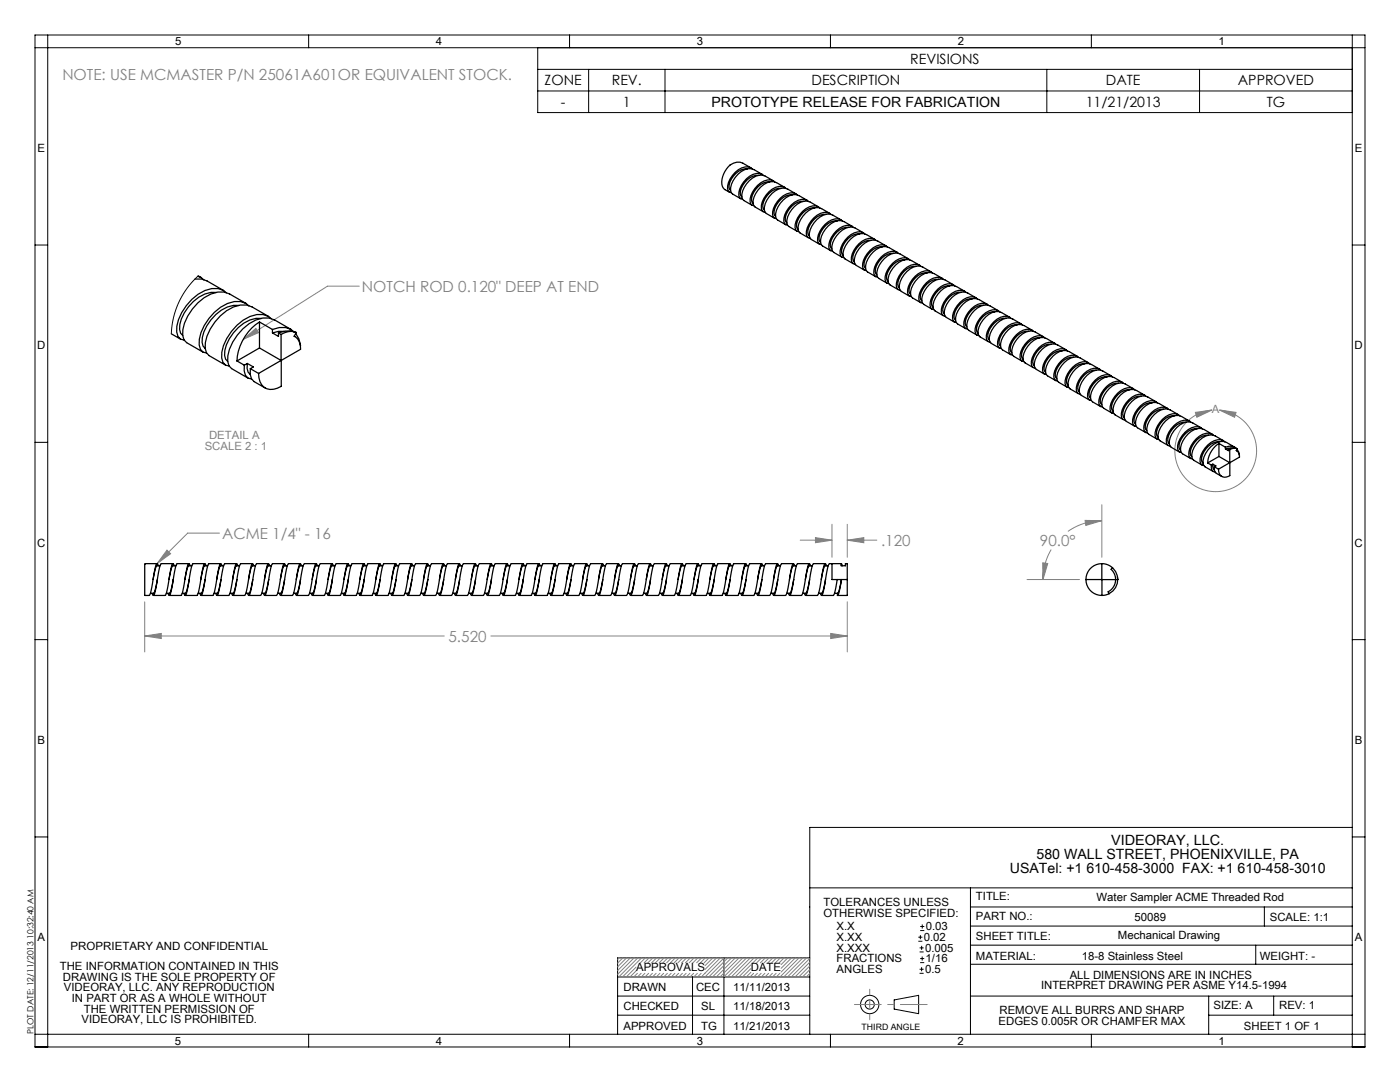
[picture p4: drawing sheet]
<svg xmlns="http://www.w3.org/2000/svg" width="279mm" height="216mm" viewBox="0 0 279 216" stroke-linecap="round" stroke-linejoin="round" font-family="sans-serif">
<g fill="none" stroke="#000" stroke-width=".2">
<path d="M7 9.5h265.4M7 7h265.4v201.9h-265.4zM9.5 7v201.9M61.6 7v2.5M107.3 9.5v13h162.6M107.3 13.8h162.6M107.3 18.2h162.6M113.7 7v2.5M117.5 13.8v8.7M132.7 13.8v8.7M165.7 7v2.5M208.9 13.8v8.7"/>
<path d="M217.8 7v2.5M239.4 13.8v8.7M269.9 7v201.9M7 48.9h2.5M269.9 48.9h2.5M7 88.3h2.5M269.9 88.3h2.5M7 127.6h2.5M269.9 127.6h2.5M7 167h2.5M161.6 177.2h108.3M193.7 177.2v29.2"/>
<path d="M269.9 167h2.5M269.9 165.1h-108.3v41.3M123.3 198.8h38.3M123.3 194.9h38.3M138.2 194.9v11.5M144.5 191.1v15.3M161.6 191.1h-38.3v15.3M178.5 199.5l4.8-.9v3.7l-4.8-.9zM193.7 198.8h76.2M193.7 184.8h76.2M193.7 188.6h76.2M193.7 181h76.2"/>
<path d="M193.7 192.4h76.2M241.2 198.8v7.6M250.6 188.6v3.8M252.3 181v3.8M254.2 198.8v3.8M7 206.4h265.4M61.6 206.4v2.5M113.7 206.4v2.5M123.3 202.6h38.3M165.7 206.4v2.5M217.8 206.4v2.5M241.2 202.6h28.7"/>
<circle cx="173.6" cy="200.4" r="1.83"/>
<circle cx="173.6" cy="200.4" r=".91"/>
</g>
<path d="M170.5 200.4h14.5" fill="none" stroke="#818181" stroke-width=".2" stroke-dasharray="15.2 1.3 1.3 1.3" stroke-dashoffset="9.9"/>
<path d="M173.6 197.4v6.1" fill="none" stroke="#818181" stroke-width=".2" stroke-dasharray="15.2 1.3 1.3 1.3" stroke-dashoffset="14.1"/>
<g fill="none" stroke="#818181" stroke-width=".2">
<path d="M71.7 57.1h-6.4l-16.8 10.6M48.5 67.7l2.6-2.2 .5 .9zM238.6 82.3l3.3-.5-3 1.5zM243.4 81.8a8.2 8.2 0 0 1 6.2 12.4 8.2 8.2 0 0 1-13.9 0 8.2 8.2 0 0 1 6.2-12.4M243.4 81.8l3.3 .5-.3 1zM33.3 109.8l.7 .7-2.7 2zM43.8 106.4h-6.3l-6.2 6.1M159.7 107.8h6.3M162.7 107.3l3.3 .5-3.3 .5zM166 104.6v6.6M169.1 107.8l3.3-.5v1zM169.1 104.6v6.6"/>
<path d="M169.1 107.8h5.9M205 115.6h10.4M208.1 112.3l1 .1-1 3.2zM209.8 109.7a11.8 11.8 0 0 0-1.7 5.9M216.6 103.8l3.3 .1-3.2 .9zM219.9 103.9a11.8 11.8 0 0 0-6.8 2.1M219.9 100.7v10.5M28.9 126.9l3.3-.5v1zM28.9 120.1v10M28.9 126.9h59.8M98 126.9h71.1M165.8 126.4l3.3 .5-3.3 .5z"/>
<path d="M169.1 120.1v10M123.5 191.1l-.2 .3M124.3 191.1l-1 1.1M125 191.1l-1.7 1.8M125.8 191.1l-2.5 2.6M126.5 191.1l-3.2 3.3M126.9 192.2l-2.7 2.7M126.9 193l-1.9 1.9M126.9 193.7l-1.2 1.2M127.2 194.2l-.7 .7M127.3 191.1l-3.8 3.8M128 194.2l-.8 .7"/>
<path d="M128 191.1l-.9 1M128.7 194.2l-.7 .7M128.8 191.1l-1 1M129.5 194.2l-.8 .7M129.5 191.1l-.9 1M130.2 194.2l-.7 .7M130.3 191.1l-1 1M130.9 194.2l-.7 .7M131 191.1l-.9 1M131.7 194.2l-.7 .7M131.8 191.1l-1 1M132.4 194.2l-.7 .7"/>
<path d="M132.5 191.1l-.9 1M133.2 194.2l-.7 .7M133.3 191.1l-1 1M133.9 194.2l-.7 .7M134 191.1l-1 1M134.7 194.2l-.7 .7M134.8 191.1l-1 1M135.4 194.2l-.7 .7M135.5 191.1l-1 1M136.2 194.2l-.7 .7M136.3 191.1l-1 1M136.9 194.2l-.7 .7"/>
<path d="M137 191.1l-1 1M137.7 194.2l-.8 .7M137.8 191.1l-1 1M138.4 194.2l-.7 .7M138.5 191.1l-1 1M139.2 194.2l-.8 .7M139.3 191.1l-1 1M139.9 194.2l-.7 .7M140 191.1l-1 1M140.8 191.1l-1 1M141.5 191.1l-1 1M142.3 191.1l-1.6 1.6"/>
<path d="M143 191.1l-2.3 2.4M143.8 191.1l-3.9 3.8M144.5 191.1l-3.8 3.8M145.3 191.1l-3.9 3.8M146 191.1l-3.8 3.8M146.7 191.1l-3.8 3.8M147.5 191.1l-3.8 3.8M148.2 191.1l-3.8 3.8M149 191.1l-3.8 3.8M149.7 191.1l-3.8 3.8M149.8 192.5l-2.4 2.4M149.8 193.3l-1.6 1.6"/>
<path d="M149.8 194l-.9 .9M150.4 194.2l-.7 .7M150.5 191.1l-3.8 3.8M151.2 194.2l-.8 .7M151.2 191.1l-.9 1M151.9 194.2l-.7 .7M152 191.1l-1 1M152.7 194.2l-.8 .7M152.7 191.1l-.9 1M153.4 194.2l-.7 .7M153.5 191.1l-1 1M154.1 194.2l-.7 .7"/>
<path d="M154.2 191.1l-.9 1M154.9 194.2l-.7 .7M155 191.1l-1 1M155.6 194.2l-.7 .7M155.7 191.1l-1 1M156.5 191.1l-1 1M157.2 191.1l-1.3 1.4M158 191.1l-2.1 2.1M158.7 191.1l-2.8 2.9M159.5 191.1l-3.8 3.8M160.2 191.1l-3.8 3.8M161 191.1l-3.8 3.8"/>
<path d="M161.6 191.2l-3.7 3.7M161.6 192l-2.9 2.9M161.6 192.7l-2.2 2.2M161.6 193.5l-1.5 1.4M161.6 194.2l-.7 .7"/>
</g>
<g fill="#818181">
<path d="M238.6 82.3l3.3-.5-3 1.5zM243.4 81.8l3.3 .5-.3 1z"/>
<path d="M33.3 109.8l.7 .7-2.7 2zM48.5 67.7l2.6-2.2 .5 .9z"/>
<path d="M28.9 126.9l3.3-.5v1zM165.8 126.4l3.3 .5-3.3 .5zM169.1 107.8l3.3-.5v1zM162.7 107.3l3.3 .5-3.3 .5zM216.6 103.8l3.3 .1-3.2 .9zM208.1 112.3l1 .1-1 3.2z"/>
</g>
<g fill="none" stroke="#000" stroke-width=".25">
<path d="M149.2 33.7a3.9 3.9 0 0 0-3.7 3.7l.3 .6M149.9 33.5a4.3 4.3 0 0 0-2.8-1.1 4.2 4.2 0 0 0-3.1 3.8 1.93 1.93 0 0 0 1.6 2.2M150.2 33.7a2.49 2.49 0 0 0-3.5 .7 3.8 3.8 0 0 0-1.4 3.7l.3 .3h.3M151.4 35a3.9 3.9 0 0 0-3.7 3.7l.3 .6M152.1 34.8a4.3 4.3 0 0 0-2.8-1.1 4.7 4.7 0 0 0-3.5 4.3l.1 .4 .3 .3 1.6 1M152.4 35a2.49 2.49 0 0 0-3.4 .7 3.8 3.8 0 0 0-1.4 3.7l.2 .3h.4M153.7 36.3a3.9 3.9 0 0 0-3.7 3.7l.3 .6M154.4 36.1a4.3 4.3 0 0 0-2.8-1.1 4.7 4.7 0 0 0-3.6 4.3l.2 .4 .2 .3 1.7 1M154.6 36.3a2.49 2.49 0 0 0-3.4 .7 3.8 3.8 0 0 0-1.4 3.7l.3 .3h.3M155.9 37.6a3.9 3.9 0 0 0-3.7 3.7l.3 .6M156.6 37.4a4.3 4.3 0 0 0-2.8-1.1 4.7 4.7 0 0 0-3.5 4.3l.1 .4 .3 .3 1.6 .9M156.9 37.6a2.49 2.49 0 0 0-3.5 .7 3.8 3.8 0 0 0-1.3 3.7l.2 .3h.4"/>
<path d="M157.2 37.7a2.68 2.68 0 0 0-3.2 .9 3.8 3.8 0 0 0-1.3 3.7l1.9 1.2M157.2 37.7l1.7 1M158.1 38.9a3.9 3.9 0 0 0-3.6 3.7l.3 .6M159.1 38.9a2.49 2.49 0 0 0-3.4 .7 3.8 3.8 0 0 0-1.4 3.7l.3 .2 .3 .1M161.1 40a4.3 4.3 0 0 0-2.8-1.2 4.7 4.7 0 0 0-3.5 4.4l.1 .4 .3 .3 1.6 .9M38.9 55.7a3.5 3.5 0 0 1 2.4 .4l3.3 1.9M39.5 55.1l.6 .3 .6 .4M39.6 55l.5 .4M43.2 58.4a7.1 7.1 0 0 0-6.4 4 4.7 4.7 0 0 0-.8 4.1l.5 .4M45.2 58.4a3.7 3.7 0 0 0-4.3-.4 10.3 10.3 0 0 0-5.6 7.1v1.1l.2 .9 .5 .6 .7 .1M160.4 40.2a3.9 3.9 0 0 0-3.7 3.7l.3 .6M161.4 40.2a2.49 2.49 0 0 0-3.5 .7 3.8 3.8 0 0 0-1.3 3.7l.2 .2 .4 .1"/>
<path d="M162.6 41.5a3.9 3.9 0 0 0-3.6 3.7l.3 .6M163.4 41.3a4.3 4.3 0 0 0-2.9-1.2 4.7 4.7 0 0 0-3.5 4.4l.2 .4 .2 .3 1.7 .9M163.6 41.5a2.49 2.49 0 0 0-3.4 .7 3.8 3.8 0 0 0-1.4 3.7l.3 .2 .3 .1M164.9 42.8a3.9 3.9 0 0 0-3.7 3.7l.3 .6M165.6 42.6a4.3 4.3 0 0 0-2.8-1.2 4.7 4.7 0 0 0-3.5 4.4l.1 .4 .3 .3 1.6 .9M165.9 42.8a2.49 2.49 0 0 0-3.5 .7 3.8 3.8 0 0 0-1.4 3.7l.3 .2 .4 .1M167.1 44.1a3.9 3.9 0 0 0-3.6 3.6l.3 .7M167.8 43.9a4.3 4.3 0 0 0-2.8-1.2 4.7 4.7 0 0 0-3.5 4.4l.1 .4 .3 .3 1.7 .9M168.1 44.1a2.49 2.49 0 0 0-3.4 .7 3.8 3.8 0 0 0-1.4 3.7l.3 .2 .3 .1M169.4 45.4a3.9 3.9 0 0 0-3.7 3.6l.3 .7M170.1 45.2a4.3 4.3 0 0 0-2.8-1.2 4.7 4.7 0 0 0-3.5 4.4l.1 .4 .3 .3 1.6 .9M170.4 45.4a2.49 2.49 0 0 0-3.5 .7 3.8 3.8 0 0 0-1.4 3.6l.3 .3 .4 .1"/>
<path d="M171.6 46.7a3.9 3.9 0 0 0-3.7 3.6l.4 .7M172.3 46.5a4.3 4.3 0 0 0-2.8-1.2 4.7 4.7 0 0 0-3.5 4.3l.1 .5 .3 .3 1.6 .9M172.6 46.7a2.49 2.49 0 0 0-3.4 .7 3.8 3.8 0 0 0-1.4 3.6l.2 .3 .4 .1M173.1 54.3l1.7 .9M173.9 48a3.9 3.9 0 0 0-3.7 3.6l.3 .6M174.6 47.8a4.3 4.3 0 0 0-2.8-1.2 4.7 4.7 0 0 0-3.5 4.3l.1 .5 .2 .3 1.7 .9M174.8 48a2.49 2.49 0 0 0-3.4 .6 3.8 3.8 0 0 0-1.4 3.7l.3 .3 .3 .1M176.1 49.3a3.9 3.9 0 0 0-3.7 3.6l.3 .6M176.8 49.1a4.3 4.3 0 0 0-2.8-1.2 4.7 4.7 0 0 0-3.5 4.3l.1 .5 .3 .3 1.6 .9M177.1 49.3a2.49 2.49 0 0 0-3.4 .6 3.8 3.8 0 0 0-1.4 3.7l.2 .3 .4 .1M178.4 50.5a3.9 3.9 0 0 0-3.7 3.7l.3 .6M179.1 50.4a4.3 4.3 0 0 0-2.8-1.2 4.7 4.7 0 0 0-3.6 4.3l.2 .5 .2 .3"/>
<path d="M179.3 50.6a2.49 2.49 0 0 0-3.4 .6 3.8 3.8 0 0 0-1.4 3.7l.3 .3 .3 .1M180.6 51.8a3.9 3.9 0 0 0-3.7 3.7l.3 .6M181.3 51.7a4.3 4.3 0 0 0-2.8-1.2 4.7 4.7 0 0 0-3.5 4.3l.1 .5 .3 .3 1.6 .9M181.6 51.9a2.49 2.49 0 0 0-3.5 .6 3.8 3.8 0 0 0-1.3 3.7l.2 .3 .4 .1M182.8 53.1a3.9 3.9 0 0 0-3.6 3.7l.3 .6M183.6 52.9a4.3 4.3 0 0 0-2.9-1.1 4.7 4.7 0 0 0-3.5 4.3l.2 .5 .2 .2 1.7 1M183.8 53.2a2.49 2.49 0 0 0-3.4 .6 3.8 3.8 0 0 0-1.4 3.7l.3 .3 .3 .1M185.1 54.4a3.9 3.9 0 0 0-3.7 3.7l.3 .6M185.8 54.2a4.3 4.3 0 0 0-2.8-1.1 4.7 4.7 0 0 0-3.5 4.3l.1 .5 .3 .2 1.6 1M186.1 54.5a2.49 2.49 0 0 0-3.5 .6 3.8 3.8 0 0 0-1.3 3.7l.2 .3 .4 .1M187.3 55.7a3.9 3.9 0 0 0-3.6 3.7l.3 .6M188.1 55.5a4.3 4.3 0 0 0-2.9-1.1 4.7 4.7 0 0 0-3.5 4.3l.2 .5 .2 .2 1.7 1"/>
<path d="M188.3 55.8a2.49 2.49 0 0 0-3.4 .6 3.8 3.8 0 0 0-1.4 3.7l.3 .3 .3 .1M189.6 57a3.9 3.9 0 0 0-3.7 3.7l.3 .6M190.3 56.8a4.3 4.3 0 0 0-2.8-1.1 4.7 4.7 0 0 0-3.5 4.3l.1 .5 .3 .2 1.6 1M190.6 57.1a2.49 2.49 0 0 0-3.5 .6 3.8 3.8 0 0 0-1.4 3.7l.3 .3 .4 .1M191.8 58.3a3.9 3.9 0 0 0-3.7 3.7l.4 .6M192.5 58.1a4.3 4.3 0 0 0-2.8-1.1 4.7 4.7 0 0 0-3.5 4.3l.1 .5 .3 .2 1.6 1M192.8 58.4a2.49 2.49 0 0 0-3.4 .6 3.8 3.8 0 0 0-1.4 3.7l.3 .3 .3 .1M194.1 59.6a3.9 3.9 0 0 0-3.7 3.7l.3 .6M194.8 59.4a4.3 4.3 0 0 0-2.8-1.1 4.7 4.7 0 0 0-3.5 4.3l.1 .5 .2 .2 1.7 1M195.1 59.7a2.49 2.49 0 0 0-3.5 .6 3.8 3.8 0 0 0-1.4 3.7l.3 .3 .3 .1M34.2 66.6l1.8 1.1M47.3 72l1.5 .9"/>
<path d="M47.7 60.9a7.1 7.1 0 0 0-6.4 4.1 4.7 4.7 0 0 0-.8 4.1l.5 .4M48.8 72.9l-.1 1.1 .3 .9 .5 .6 .7 .1M49.1 60.6l-3.3-1.9a4 4 0 0 0-3.7 0 10.3 10.3 0 0 0-5.6 7.1v1.1l.2 .9 .5 .6 3.3 1.9M49.4 72.5l1.2 .7-.6 .4M49.4 72.5l-.6 .4M49.4 72.5l-.1 1 .2 .8 .4 .4M49.7 61a3.7 3.7 0 0 0-4.3-.4 10.3 10.3 0 0 0-5.6 7.1v1.1l.2 .9 .5 .6 .7 .1M50 73.6l-.1 1.1 .3 .9 .5 .5 2.2 1.3M50 73.6l1.6 .9M51.8 64.2a9.9 9.9 0 0 0-4.5 7.8M51.8 64.2l2.6 1.5M51.8 64.2v5.2"/>
<path d="M51.8 69.4l-4.5 2.6M52.2 63.5a7.1 7.1 0 0 0-6.4 4.1 4.7 4.7 0 0 0-.8 4.1l.4 .4M53.6 63.2l-3.3-1.9a4 4 0 0 0-3.7 0 10.3 10.3 0 0 0-5.6 7.1v1.1l.2 .9 .5 .6 3.3 1.9M54.1 63.6a3.7 3.7 0 0 0-4.2-.5 10.3 10.3 0 0 0-5.6 7.2l-.1 1.1 .3 .9 .5 .6 .7 .1M54.4 65.7a3.7 3.7 0 0 1 4.2 .5M54.4 65.7v.7M55.6 66.4v.7l-1.2-.7M55.6 66.4l.5 .3M56.1 66.7v5.2l-4.3-2.5M56.1 71.9v5.2a2.7 2.7 0 0 1-4.2-1l-.3-1.6M56.6 66.1h-1l-1.2 .3M58.1 65.7l-3.3-1.8a4 4 0 0 0-3.7-.1 10.3 10.3 0 0 0-5.6 7.2l-.1 1.1 .3 .9 .5 .5 3.3 2"/>
<path d="M58.7 67.1a2.68 2.68 0 0 1 1.3 2.6l-8.4 4.8M58.7 67.1l.1 .1M59 66.5l.7 1.1 .3 1.4M59.1 66.3a3.3 3.3 0 0 0-3 .4M59.1 66.3l-.4 .8M59.1 66.3l-1-.3-1.2 .1-1.3 .3M196.3 60.9a3.9 3.9 0 0 0-3.7 3.7l.4 .6M197 60.7a4.3 4.3 0 0 0-2.8-1.1 4.7 4.7 0 0 0-3.5 4.3l.1 .5 .3 .2 1.6 1M197.3 61a2.49 2.49 0 0 0-3.4 .6 3.8 3.8 0 0 0-1.4 3.7l.2 .3 .4 .1M198.6 62.2a3.9 3.9 0 0 0-3.7 3.7l.3 .6M199.3 62a4.3 4.3 0 0 0-2.8-1.1 4.7 4.7 0 0 0-3.6 4.3l.2 .4 .2 .3 1.7 1M199.5 62.2a2.49 2.49 0 0 0-3.4 .7 3.8 3.8 0 0 0-1.4 3.7l.3 .3 .3 .1"/>
<path d="M200.8 63.5a3.9 3.9 0 0 0-3.7 3.7l.3 .6M201.5 63.3a4.3 4.3 0 0 0-2.8-1.1 4.7 4.7 0 0 0-3.5 4.3l.1 .4 .3 .3 1.6 1M201.8 63.5a2.49 2.49 0 0 0-3.5 .7 3.8 3.8 0 0 0-1.3 3.7l.2 .3 .4 .1M203.1 64.8a3.9 3.9 0 0 0-3.7 3.7l.3 .6M203.8 64.6a4.3 4.3 0 0 0-2.8-1.1 4.7 4.7 0 0 0-3.6 4.3l.2 .4 .2 .3 1.7 1M204 64.8a2.49 2.49 0 0 0-3.4 .7 3.8 3.8 0 0 0-1.4 3.7l.3 .3 .3 .1M205.3 66.1a3.9 3.9 0 0 0-3.7 3.7l.3 .6M206 65.9a4.3 4.3 0 0 0-2.8-1.1 4.7 4.7 0 0 0-3.5 4.3l.1 .4 .3 .3 1.6 1M206.3 66.1a2.49 2.49 0 0 0-3.5 .7 3.8 3.8 0 0 0-1.3 3.7l.2 .3h.4M207.5 67.4a3.9 3.9 0 0 0-3.6 3.7l.3 .6M208.3 67.2a4.3 4.3 0 0 0-2.9-1.1 4.7 4.7 0 0 0-3.5 4.3l.2 .4 .2 .3 1.7 1M208.5 67.4a2.49 2.49 0 0 0-3.4 .7 3.8 3.8 0 0 0-1.4 3.7l.3 .3h.3"/>
<path d="M209.8 68.7a3.9 3.9 0 0 0-3.7 3.7l.3 .6M210.5 68.5a4.3 4.3 0 0 0-2.8-1.1 4.7 4.7 0 0 0-3.5 4.3l.1 .4 .3 .3 1.6 1M210.8 68.7a2.49 2.49 0 0 0-3.5 .7 3.8 3.8 0 0 0-1.4 3.7l.3 .3h.4M212 70a3.9 3.9 0 0 0-3.6 3.7l.3 .6M212.7 69.8a4.3 4.3 0 0 0-2.8-1.1 4.7 4.7 0 0 0-3.5 4.3l.1 .4 .3 .3 1.7 .9M213 70a2.49 2.49 0 0 0-3.4 .7 3.8 3.8 0 0 0-1.4 3.7l.3 .3h.3M214.3 71.3a3.9 3.9 0 0 0-3.7 3.7l.3 .6M215 71.1a4.3 4.3 0 0 0-2.8-1.2 4.7 4.7 0 0 0-3.5 4.4l.1 .4 .3 .3 1.6 .9M215.3 71.3a2.49 2.49 0 0 0-3.5 .7 3.8 3.8 0 0 0-1.4 3.7l.3 .2 .4 .1M216.5 72.6a3.9 3.9 0 0 0-3.7 3.7l.4 .6M217.2 72.4a4.3 4.3 0 0 0-2.8-1.2 4.7 4.7 0 0 0-3.5 4.4l.1 .4 .3 .3 1.6 .9M217.5 72.6a2.49 2.49 0 0 0-3.4 .7 3.8 3.8 0 0 0-1.4 3.7l.2 .2 .4 .1"/>
<path d="M218.8 73.9a3.9 3.9 0 0 0-3.7 3.7l.3 .6M219.5 73.7a4.3 4.3 0 0 0-2.8-1.2 4.7 4.7 0 0 0-3.5 4.4l.1 .4 .2 .3 1.7 .9M219.8 73.9a2.49 2.49 0 0 0-3.5 .7 3.8 3.8 0 0 0-1.4 3.7l.3 .2 .3 .1M221 75.2a3.9 3.9 0 0 0-3.7 3.7l.3 .6M221.7 75a4.3 4.3 0 0 0-2.8-1.2 4.7 4.7 0 0 0-3.5 4.4l.1 .4 .3 .3 1.6 .9M222 75.2a2.49 2.49 0 0 0-3.4 .7 3.8 3.8 0 0 0-1.4 3.7l.2 .2 .4 .1M223.3 76.5a3.9 3.9 0 0 0-3.7 3.6l.3 .7M224 76.3a4.3 4.3 0 0 0-2.8-1.2 4.7 4.7 0 0 0-3.6 4.4l.2 .4 .2 .3 1.7 .9M224.2 76.5a2.49 2.49 0 0 0-3.4 .7 3.8 3.8 0 0 0-1.4 3.7l.3 .2 .3 .1M225.5 77.8a3.9 3.9 0 0 0-3.7 3.6l.3 .7M226.2 77.6a4.3 4.3 0 0 0-2.8-1.2 4.7 4.7 0 0 0-3.5 4.4l.1 .4 .3 .3 1.6 .9M226.5 77.8a2.49 2.49 0 0 0-3.5 .7 3.8 3.8 0 0 0-1.3 3.7l.2 .2 .4 .1"/>
<path d="M227.7 79.1a3.9 3.9 0 0 0-3.6 3.6l.3 .7M228.5 78.9a4.3 4.3 0 0 0-2.9-1.2 4.7 4.7 0 0 0-3.5 4.3l.2 .5 .2 .3 1.7 .9M228.7 79.1a2.49 2.49 0 0 0-3.4 .7 3.8 3.8 0 0 0-1.4 3.6l.3 .3 .3 .1M230 80.4a3.9 3.9 0 0 0-3.7 3.6l.3 .6M230.7 80.2a4.3 4.3 0 0 0-2.8-1.2 4.7 4.7 0 0 0-3.5 4.3l.1 .5 .3 .3 1.6 .9M231 80.4a2.49 2.49 0 0 0-3.5 .7 3.8 3.8 0 0 0-1.3 3.6l.2 .3 .4 .1M232.2 81.7a3.9 3.9 0 0 0-3.6 3.6l.3 .6M233 81.5a4.3 4.3 0 0 0-2.9-1.2 4.7 4.7 0 0 0-3.5 4.3l.2 .5 .2 .3 1.7 .9M233.2 81.7a2.49 2.49 0 0 0-3.4 .6 3.8 3.8 0 0 0-1.4 3.7l.3 .3 .3 .1M234.5 82.9a3.9 3.9 0 0 0-3.7 3.7l.3 .6M235.2 82.8a4.3 4.3 0 0 0-2.8-1.2 4.7 4.7 0 0 0-3.5 4.3l.1 .5 .3 .3 1.6 .9M235.5 83a2.49 2.49 0 0 0-3.5 .6 3.8 3.8 0 0 0-1.4 3.7l.3 .3 .4 .1"/>
<path d="M236.7 84.2a3.9 3.9 0 0 0-3.6 3.7l.3 .6M237.4 84.1a4.3 4.3 0 0 0-2.8-1.2 4.7 4.7 0 0 0-3.5 4.3l.1 .5 .3 .3 1.6 .9M237.7 84.3a2.49 2.49 0 0 0-3.4 .6 3.8 3.8 0 0 0-1.4 3.7l.3 .3 .3 .1M239 85.5a3.9 3.9 0 0 0-3.7 3.7l.3 .6M239.7 85.4a4.3 4.3 0 0 0-2.8-1.2 4.7 4.7 0 0 0-3.5 4.3l.1 .5 .2 .3 1.7 .9M240 85.6a2.49 2.49 0 0 0-3.5 .6 3.8 3.8 0 0 0-1.4 3.7l.3 .3 .3 .1M241 92.4l.8 .4M241.2 86.8a3.9 3.9 0 0 0-3.7 3.7l.4 .6M241.8 92.8l.1 1 .2 .3 .4 .1M241.9 86.6a4.3 4.3 0 0 0-2.8-1.1 4.7 4.7 0 0 0-3.5 4.3l.1 .5 .3 .2 1.6 1M242.1 92.6l.6 .4-.3 .1M242.1 92.6l-.3 .2"/>
<path d="M242.1 92.6v.9l.2 .2M242.2 86.9a2.49 2.49 0 0 0-3.4 .6 3.8 3.8 0 0 0-1.4 3.7l.2 .3 .4 .1M242.4 93.1l.1 1.1 1.3 .9M242.4 93.1l.8 .5M243.3 88.5a5 5 0 0 0-2.3 3.9M243.3 88.5l1.3 .7M243.3 88.5v2.6M243.3 91.1l-2.3 1.3M243.3 91.1l2.1 1.2M243.5 88.1a3.9 3.9 0 0 0-3.7 3.7l.3 .6M244.2 87.9a4.3 4.3 0 0 0-2.8-1.1 4.7 4.7 0 0 0-3.5 4.3l.1 .5 .2 .2 1.7 1M244.4 88.2a2.49 2.49 0 0 0-3.4 .6 3.8 3.8 0 0 0-1.4 3.7l.3 .3 .3 .1"/>
<path d="M244.6 89.2a1.84 1.84 0 0 1 2.1 .3M244.6 89.2v.4M244.6 89.6l.6 .3v-.3M245.2 89.6l.2 .1M245.4 89.7v5.2a1.37 1.37 0 0 1-1.6 .2 1.37 1.37 0 0 1-.6-1.5M245.7 89.4l-1.1 .2M246.4 89.2a4.3 4.3 0 0 0-2.8-1.1 4.7 4.7 0 0 0-3.5 4.3l.1 .5 .3 .2 1.6 1M246.7 89.9a1.34 1.34 0 0 1 .7 1.3l-4.2 2.4M246.7 89.9h.1M246.9 89.6l.5 1.3M246.9 89.5a1.64 1.64 0 0 0-1.5 .2M246.9 89.5l-.2 .4"/>
<path d="M246.9 89.5l-1.1-.1-.6 .2M31.3 112.5h-2.3l-.1 .1v6.2h.9a15.6 15.6 0 0 0 1-4.7l.4-1.5 .1-.1 .3 .4M31.4 115.6l-.7 2.7-.7 .1M31.9 112.9l-.7 .1-.6 2.6M34.5 112.5h-2.3a15.6 15.6 0 0 0-1.1 4.7l-.4 1.5-.1 .1-.3-.4M34.6 115.6v.1M34.6 115.6l-.7 2.7-.7 .1M34.8 112.9l-.3-.4a15.6 15.6 0 0 0-1 4.7l-.3 1.2-.3 .4h-2.3M35.1 112.9l-.7 .1-.7 2.6M36.9 115.6h.1M37.7 112.5h-2.3a15.6 15.6 0 0 0-1.1 4.7l-.4 1.5-.1 .1-.3-.4M37.8 115.6l-.7 2.7-.7 .1"/>
<path d="M38 112.9l-.3-.4a15.6 15.6 0 0 0-1.1 4.7l-.2 1.2-.3 .4h-2.3M38.3 112.9l-.7 .1-.7 2.6M40.9 112.5h-2.4a15.6 15.6 0 0 0-1 4.7l-.4 1.5-.1 .1-.3-.4M40.9 115.7h.1M40.9 115.6l-.6 2.7-.8 .1M41.1 112.9l-.2-.4a15.6 15.6 0 0 0-1.1 4.7l-.3 1.2-.2 .4h-2.3M41.5 112.9l-.8 .1-.6 2.6M44 112.5h-2.3a15.6 15.6 0 0 0-1 4.7l-.4 1.5-.2 .1-.2-.4M44.1 115.6l-.7 2.7-.7 .1M44.3 112.9l-.3-.4a15.6 15.6 0 0 0-1 4.7l-.3 1.2-.2 .4h-2.4M44.6 112.9l-.7 .1-.6 2.6M47.2 112.5h-2.3a15.6 15.6 0 0 0-1.1 4.7l-.4 1.5-.1 .1-.3-.4"/>
<path d="M47.3 115.7h.1M47.3 115.6l-.7 2.7-.7 .1M47.5 112.9l-.3-.4a15.6 15.6 0 0 0-1 4.7l-.3 1.2-.3 .4h-2.3M47.8 112.9l-.7 .1-.7 2.6M50.4 112.5h-2.3a15.6 15.6 0 0 0-1.1 4.7l-.4 1.5-.1 .1-.3-.4M50.5 115.6l-.7 2.7-.7 .1M50.7 112.9l-.3-.4a15.6 15.6 0 0 0-1.1 4.7l-.2 1.2-.3 .4h-2.3M51 112.9l-.7 .1-.7 2.6M53.6 112.5h-2.4a15.6 15.6 0 0 0-1 4.7l-.4 1.5-.1 .1-.3-.4M53.6 115.7h.1M53.6 115.6l-.6 2.7-.8 .1M53.8 112.9l-.2-.4a15.6 15.6 0 0 0-1.1 4.7l-.3 1.2-.2 .4h-2.3"/>
<path d="M54.2 112.9l-.8 .1-.6 2.6M56.7 112.5h-2.3a15.6 15.6 0 0 0-1 4.7l-.4 1.5-.2 .1-.2-.4M56.8 115.6l-.7 2.7-.7 .1M57 112.9l-.3-.4a15.6 15.6 0 0 0-1 4.7l-.3 1.2-.2 .4h-2.4M57.3 112.9l-.7 .1-.6 2.6M59.9 112.5h-2.3a15.6 15.6 0 0 0-1.1 4.7l-.4 1.5-.1 .1-.3-.4M60 115.7h.1M60 115.6l-.7 2.7-.7 .1M60.2 112.9l-.3-.4a15.6 15.6 0 0 0-1 4.7l-.3 1.2-.3 .4h-2.3M60.5 112.9l-.7 .1-.7 2.6M63.1 112.5h-2.3a15.6 15.6 0 0 0-1.1 4.7l-.4 1.5-.1 .1-.3-.4M63.2 115.6l-.7 2.7-.7 .1"/>
<path d="M63.4 112.9l-.3-.4a15.6 15.6 0 0 0-1.1 4.7l-.2 1.2-.3 .4h-2.3M63.7 112.9l-.7 .1-.7 2.6M66.3 112.5h-2.4a15.6 15.6 0 0 0-1 4.7l-.4 1.5-.1 .1-.3-.4M66.3 115.7h.1M66.3 115.6l-.6 2.7-.8 .1M66.5 112.9l-.2-.4a15.6 15.6 0 0 0-1.1 4.7l-.3 1.2-.2 .4h-2.3M66.9 112.9l-.8 .1-.6 2.6M68.7 115.6h.1M69.4 112.5h-2.3a15.6 15.6 0 0 0-1 4.7l-.4 1.5-.2 .1-.2-.4M69.5 115.6l-.7 2.7-.7 .1M69.7 112.9l-.3-.4a15.6 15.6 0 0 0-1 4.7l-.3 1.2-.2 .4h-2.4M70 112.9l-.7 .1-.6 2.6"/>
<path d="M72.6 112.5h-2.3a15.6 15.6 0 0 0-1.1 4.7l-.4 1.5-.1 .1-.3-.4M72.7 115.7h.1M72.7 115.6l-.7 2.7-.7 .1M72.9 112.9l-.3-.4a15.6 15.6 0 0 0-1 4.7l-.3 1.2-.3 .4h-2.3M73.2 112.9l-.7 .1-.7 2.6M75.8 112.5h-2.3a15.6 15.6 0 0 0-1.1 4.7l-.4 1.5-.1 .1-.3-.4M75.9 115.6l-.7 2.7-.7 .1M76.1 112.9l-.3-.4a15.6 15.6 0 0 0-1.1 4.7l-.2 1.2-.3 .4h-2.3M76.4 112.9l-.7 .1-.7 2.6M79 112.5h-2.4a15.6 15.6 0 0 0-1 4.7l-.4 1.5-.1 .1-.3-.4M79 115.7h.1M79 115.6l-.6 2.7-.8 .1"/>
<path d="M79.2 112.9l-.2-.4a15.6 15.6 0 0 0-1.1 4.7l-.3 1.2-.2 .4h-2.3M79.6 112.9l-.8 .1-.6 2.6M82.1 112.5h-2.3a15.6 15.6 0 0 0-1 4.7l-.4 1.5-.2 .1-.2-.4M82.2 115.6l-.7 2.7-.7 .1M82.4 112.9l-.3-.4a15.6 15.6 0 0 0-1 4.7l-.3 1.2-.2 .4h-2.4M82.7 112.9l-.7 .1-.6 2.6M85.3 112.5h-2.3a15.6 15.6 0 0 0-1.1 4.7l-.4 1.5-.1 .1-.3-.4M85.4 115.6v.1M85.4 115.6l-.7 2.7-.7 .1M85.6 112.9l-.3-.4a15.6 15.6 0 0 0-1 4.7l-.3 1.2-.3 .4h-2.3M85.9 112.9l-.7 .1-.7 2.6M88.5 112.5h-2.3a15.6 15.6 0 0 0-1.1 4.7l-.4 1.5-.1 .1-.3-.4"/>
<path d="M88.6 115.6l-.7 2.7-.7 .1M88.8 112.9l-.3-.4a15.6 15.6 0 0 0-1.1 4.7l-.2 1.2-.3 .4h-2.3M89.1 112.9l-.7 .1-.7 2.6M91.7 112.5h-2.4a15.6 15.6 0 0 0-1 4.7l-.4 1.5-.1 .1-.3-.4M91.7 115.7h.1M91.7 115.6l-.6 2.7-.8 .1M91.9 112.9l-.2-.4a15.6 15.6 0 0 0-1.1 4.7l-.3 1.2-.2 .4h-2.3M92.3 112.9l-.8 .1-.6 2.6M94.8 112.5h-2.3a15.6 15.6 0 0 0-1 4.7l-.4 1.5-.2 .1-.2-.4M94.9 115.6l-.7 2.7-.7 .1M95.1 112.9l-.3-.4a15.6 15.6 0 0 0-1 4.7l-.3 1.2-.2 .4h-2.4M95.4 112.9l-.7 .1-.6 2.6"/>
<path d="M98 112.5h-2.3a15.6 15.6 0 0 0-1.1 4.7l-.4 1.5-.1 .1-.3-.4M98.1 115.6h.1M98.1 115.6l-.7 2.7-.7 .1M98.3 112.9l-.3-.4a15.6 15.6 0 0 0-1 4.7l-.3 1.2-.3 .4h-2.3M98.6 112.9l-.7 .1-.7 2.6M100.4 115.6h.1M101.2 112.5h-2.3a15.6 15.6 0 0 0-1.1 4.7l-.4 1.5-.1 .1-.3-.4M101.3 115.6l-.7 2.7-.7 .1M101.5 112.9l-.3-.4a15.6 15.6 0 0 0-1.1 4.7l-.2 1.2-.3 .4h-2.3M101.8 112.9l-.7 .1-.7 2.6M104.4 112.5h-2.4a15.6 15.6 0 0 0-1 4.7l-.4 1.5-.1 .1-.3-.4M104.4 115.6v.1"/>
<path d="M104.4 115.6l-.6 2.7-.8 .1M104.6 112.9l-.2-.4a15.6 15.6 0 0 0-1.1 4.7l-.3 1.2-.2 .4h-2.3M105 112.9l-.8 .1-.6 2.6M107.5 112.5h-2.3a15.6 15.6 0 0 0-1 4.7l-.4 1.5-.2 .1-.2-.4M107.6 115.6l-.7 2.7-.7 .1M107.8 112.9l-.3-.4a15.6 15.6 0 0 0-1 4.7l-.3 1.2-.2 .4h-2.4M108.1 112.9l-.7 .1-.6 2.6M109.9 115.6h.1M110.7 112.5h-2.3a15.6 15.6 0 0 0-1.1 4.7l-.4 1.5-.1 .1-.3-.4M110.8 115.6h.1M110.8 115.6l-.7 2.7-.7 .1M111 112.9l-.3-.4a15.6 15.6 0 0 0-1 4.7l-.3 1.2-.3 .4h-2.3"/>
<path d="M111.3 112.9l-.7 .1-.7 2.6M113.9 112.5h-2.3a15.6 15.6 0 0 0-1.1 4.7l-.4 1.5-.1 .1-.3-.4M114 115.6l-.7 2.7-.7 .1M114.2 112.9l-.3-.4a15.6 15.6 0 0 0-1.1 4.7l-.2 1.2-.3 .4h-2.3M114.5 112.9l-.7 .1-.7 2.6M117.1 112.5h-2.4a15.6 15.6 0 0 0-1 4.7l-.4 1.5-.1 .1-.3-.4M117.1 115.6h.1M117.1 115.6l-.6 2.7-.8 .1M117.3 112.9l-.2-.4a15.6 15.6 0 0 0-1.1 4.7l-.3 1.2-.2 .4h-2.3M117.7 112.9l-.8 .1-.6 2.6M120.2 112.5h-2.3a15.6 15.6 0 0 0-1 4.7l-.4 1.5-.2 .1-.2-.4M120.3 115.6l-.7 2.7-.7 .1"/>
<path d="M120.5 112.9l-.3-.4a15.6 15.6 0 0 0-1 4.7l-.3 1.2-.2 .4h-2.4M120.8 112.9l-.7 .1-.6 2.6M122.6 115.6h.1M123.4 112.5h-2.3a15.6 15.6 0 0 0-1.1 4.7l-.4 1.5-.1 .1-.3-.4M123.5 115.6h.1M123.5 115.6l-.7 2.7-.7 .1M123.7 112.9l-.3-.4a15.6 15.6 0 0 0-1 4.7l-.3 1.2-.3 .4h-2.3M124 112.9l-.7 .1-.7 2.6M126.6 112.5h-2.3a15.6 15.6 0 0 0-1.1 4.7l-.4 1.5-.1 .1-.3-.4M126.7 115.6l-.7 2.7-.7 .1M126.9 112.9l-.3-.4a15.6 15.6 0 0 0-1.1 4.7l-.2 1.2-.3 .4h-2.3M127.2 112.9l-.7 .1-.7 2.6"/>
<path d="M129.8 112.5h-2.4a15.6 15.6 0 0 0-1 4.7l-.4 1.5-.1 .1-.3-.4M129.8 115.6h.1M129.8 115.6l-.6 2.7-.8 .1M130 112.9l-.2-.4a15.6 15.6 0 0 0-1.1 4.7l-.3 1.2-.2 .4h-2.3M130.4 112.9l-.8 .1-.6 2.6M132.2 115.6h.1M132.9 112.5h-2.3a15.6 15.6 0 0 0-1 4.7l-.4 1.5-.2 .1-.2-.4M133 115.6h.1M133 115.6l-.7 2.7-.7 .1M133.2 112.9l-.3-.4a15.6 15.6 0 0 0-1 4.7l-.3 1.2-.2 .4h-2.4M133.5 112.9l-.7 .1-.6 2.6M136.1 112.5h-2.3a15.6 15.6 0 0 0-1.1 4.7l-.4 1.5-.1 .1-.3-.4"/>
<path d="M136.2 115.6l-.7 2.7-.7 .1M136.4 112.9l-.3-.4a15.6 15.6 0 0 0-1 4.7l-.3 1.2-.3 .4h-2.3M136.7 112.9l-.7 .1-.7 2.6M139.3 112.5h-2.3a15.6 15.6 0 0 0-1.1 4.7l-.4 1.5-.1 .1-.3-.4M139.4 115.6h.1M139.4 115.6l-.7 2.7-.7 .1M139.6 112.9l-.3-.4a15.6 15.6 0 0 0-1.1 4.7l-.2 1.2-.3 .4h-2.3M139.9 112.9l-.7 .1-.7 2.6M142.5 112.5h-2.4a15.6 15.6 0 0 0-1 4.7l-.4 1.5-.1 .1-.3-.4M142.5 115.6l-.6 2.7-.8 .1M142.7 112.9l-.2-.4a15.6 15.6 0 0 0-1.1 4.7l-.3 1.2-.2 .4h-2.3M143.1 112.9l-.8 .1-.6 2.6"/>
<path d="M145.6 112.5h-2.3a15.6 15.6 0 0 0-1 4.7l-.4 1.5-.2 .1-.2-.4M145.7 115.6h.1M145.7 115.6l-.7 2.7-.7 .1M145.9 112.9l-.3-.4a15.6 15.6 0 0 0-1 4.7l-.3 1.2-.2 .4h-2.4M146.2 112.9l-.7 .1-.6 2.6M148.8 112.5h-2.3a15.6 15.6 0 0 0-1.1 4.7l-.4 1.5-.1 .1-.3-.4M148.9 115.6l-.7 2.7-.7 .1M149.1 112.9l-.3-.4a15.6 15.6 0 0 0-1 4.7l-.3 1.2-.3 .4h-2.3M149.4 112.9l-.7 .1-.7 2.6M152 112.5h-2.3a15.6 15.6 0 0 0-1.1 4.7l-.4 1.5-.1 .1-.3-.4M152.1 115.6h.1M152.1 115.6l-.7 2.7-.7 .1"/>
<path d="M152.3 112.9l-.3-.4a15.6 15.6 0 0 0-1.1 4.7l-.2 1.2-.3 .4h-2.3M152.6 112.9l-.7 .1-.7 2.6M154.4 115.6h.1M155.2 112.5h-2.4a15.6 15.6 0 0 0-1 4.7l-.4 1.5-.1 .1-.3-.4M155.2 115.6l-.6 2.7-.8 .1M155.4 112.9l-.2-.4a15.6 15.6 0 0 0-1.1 4.7l-.3 1.2-.2 .4h-2.3M155.8 112.9l-.8 .1-.6 2.6M158.3 112.5h-2.3a15.6 15.6 0 0 0-1 4.7l-.4 1.5-.2 .1-.2-.4M158.4 115.6h.1M158.4 115.6l-.7 2.7-.7 .1M158.6 112.9l-.3-.4a15.6 15.6 0 0 0-1 4.7l-.3 1.2-.2 .4h-2.4M158.9 112.9l-.7 .1-.6 2.6"/>
<path d="M161.5 112.5h-2.3a15.6 15.6 0 0 0-1.1 4.7l-.4 1.5-.1 .1-.3-.4M161.6 115.6l-.7 2.7-.7 .1M161.8 112.9l-.3-.4a15.6 15.6 0 0 0-1 4.7l-.3 1.2-.3 .4h-2.3M162.1 112.9l-.7 .1-.7 2.6M163.9 115.6h.1M164.7 112.5h-2.3a15.6 15.6 0 0 0-1.1 4.7l-.4 1.5-.1 .1-.3-.4M164.7 115.6v.1M164.8 115.6l-.7 2.7-.7 .1M165 112.9l-.3-.4a15.6 15.6 0 0 0-1.1 4.7l-.2 1.2-.3 .4h-2.3M165.3 112.9l-.7 .1-.7 2.6M166 112.5v3.1h3.1M166.5 118.4h.6"/>
<path d="M167.1 115.6l-.7 3.1-.1 .1h-2.3M167.1 118.4l.4-.8 .4-2-.4 2.3-.4 .9M167.1 118.4v.4M167.9 112.5h-2.4a15.6 15.6 0 0 0-1 4.7l-.4 1.5-.1 .1-.3-.4M167.9 112.5l.2 .4M167.9 112.5v.4h.8v-.4h.4v3.1M169.1 115.6v3.2h-2M216.7 115.6a3.2 3.2 0 0 0 3.2 3.2M216.7 115.6l5.9 .1M219.9 112.5a3.2 3.2 0 0 1 2.1 .8M219.9 112.5a3.2 3.2 0 0 0-3.2 3.1M219.9 112.5v3.1"/>
<path d="M219.9 115.7v3.1M221.3 118.5l-1.4 .3M222 113.3a3.1 3.1 0 0 1 1.1 2.4M222 113.3l-.3 .3a2.75 2.75 0 0 1 .9 2.1M222.6 115.7h.5M222.6 115.7a2.75 2.75 0 0 1-1.4 2.4l.1 .4M223 115.1l.1 .5M223.1 115.6a3.2 3.2 0 0 1-1.8 2.9"/>
</g>
<g fill="none" stroke="#000" stroke-width=".2">
<path d="M39.6 55l-2.2 2.5-1.7 2.8-1.1 3-.4 3.3M183.3 187.8h.8M183.3 187h.8M183.5 194.2h.8M183.5 193.4h.8M183.5 189.9h.8M183.5 189.1h.8M183.6 192.1h.8M183.6 191.3h.8M183.7 185.7h.8M183.7 184.9h.8M183.7 186.6v.8"/>
<path d="M183.9 193v.8M183.9 188.7v.8M184 190.9v.8M184.1 184.5v.8"/>
</g>
<g font-size="3" fill="#818181">
<text x="12.4" y="16">NOTE: USE MCMASTER P/N 25061A601OR EQUIVALENT STOCK.</text>
<text x="72.2" y="58.3">NOTCH ROD 0.120&quot; DEEP AT END</text>
<text x="44.3" y="107.5">ACME 1/4&quot; - 16</text>
<text x="175.8" y="108.9">.120</text>
<text x="207.5" y="109">90.0°</text>
<text x="89.5" y="128.1">5.520</text>
</g>
<g font-size="2.8">
<text x="108.7" y="17.1">ZONE</text>
<text x="122.1" y="17.1">REV.</text>
<text x="162" y="17.1">DESCRIPTION</text>
<text x="181.7" y="12.7">REVISIONS</text>
<text x="220.7" y="17.1">DATE</text>
<text x="247" y="17.1">APPROVED</text>
<text x="111.9" y="21.4">-</text>
<text x="124.3" y="21.4">1</text>
<text x="142" y="21.3">PROTOTYPE RELEASE FOR FABRICATION</text>
<text x="216.7" y="21.4">11/21/2013</text>
<text x="252.8" y="21.4">TG</text>
<text x="206.9" y="171.5">580 WALL STREET, PHOENIXVILLE, PA</text>
<text x="221.8" y="168.6">VIDEORAY, LLC.</text>
<text x="201.5" y="174.3">USATel: +1 610-458-3000 FAX: +1 610-458-3010</text>
</g>
<g font-size="2.3">
<text x="34.9" y="9.1">5</text>
<text x="87" y="9.1">4</text>
<text x="139.1" y="9.1">3</text>
<text x="191.1" y="9.1">2</text>
<text x="243.2" y="9.1">1</text>
<text x="7.5" y="30.4">E</text>
<text x="270.4" y="30.4">E</text>
<text x="7.4" y="69.7">D</text>
<text x="270.3" y="69.7">D</text>
<text x="7.4" y="109.1">C</text>
<text x="270.3" y="109.1">C</text>
<text x="7.5" y="148.5">B</text>
<text x="270.4" y="148.5">B</text>
<text x="194.8" y="179.7">TITLE:</text>
<text x="218.8" y="179.8">Water Sampler ACME Threaded Rod</text>
<text x="164.3" y="180.8">TOLERANCES UNLESS</text>
<text x="164.3" y="182.9">OTHERWISE SPECIFIED:</text>
<text x="167" y="185.6">X.X</text>
<text x="184.7" y="185.6">0.03</text>
<text x="194.8" y="183.5">PART NO.:</text>
<text x="226.4" y="183.7">50089</text>
<text x="253.4" y="183.7">SCALE: 1:1</text>
<text x="7.5" y="187.8">A</text>
<text x="14.1" y="189.6">PROPRIETARY AND CONFIDENTIAL</text>
<text x="167" y="189.9">X.XXX</text>
<text x="167" y="187.8">X.XX</text>
<text x="184.4" y="187.8">0.02</text>
<text x="184.6" y="189.9">0.005</text>
<text x="194.8" y="191.6">MATERIAL:</text>
<text x="194.8" y="187.6">SHEET TITLE:</text>
<text x="215.9" y="191.6">18-8 Stainless Steel</text>
<text x="223.1" y="187.4">Mechanical Drawing</text>
<text x="251.4" y="191.6">WEIGHT: -</text>
<text x="270.4" y="187.8">A</text>
<text x="11.9" y="193.6">THE INFORMATION CONTAINED IN THIS</text>
<text x="12.6" y="195.7">DRAWING IS THE SOLE PROPERTY OF</text>
<text x="12.8" y="197.8">VIDEORAY, LLC. ANY REPRODUCTION</text>
<text x="124.4" y="197.8">DRAWN</text>
<text x="127" y="193.7">APPROVALS</text>
<text x="138.9" y="197.8">CEC</text>
<text x="146.3" y="197.8">11/11/2013</text>
<text x="149.8" y="193.7">DATE</text>
<text x="167" y="192">FRACTIONS</text>
<text x="167" y="194.2">ANGLES</text>
<text x="184.6" y="194.2">0.5</text>
<text x="184.7" y="192">1/16</text>
<text x="207.8" y="197.4">INTERPRET DRAWING PER ASME Y14.5-1994</text>
<text x="213.5" y="195.3">ALL DIMENSIONS ARE IN INCHES</text>
<text x="14.3" y="200">IN PART OR AS A WHOLE WITHOUT</text>
<text x="16.7" y="202.1">THE WRITTEN PERMISSION OF</text>
<text x="124.4" y="201.6">CHECKED</text>
<text x="139.9" y="201.6">SL</text>
<text x="146.3" y="201.6">11/18/2013</text>
<text x="199.5" y="202.3">REMOVE ALL BURRS AND SHARP</text>
<text x="242.2" y="201.4">SIZE: A</text>
<text x="255.3" y="201.4">REV: 1</text>
<text x="16.3" y="204.2">VIDEORAY, LLC IS PROHIBITED.</text>
<text x="34.9" y="208.5">5</text>
<text x="87" y="208.5">4</text>
<text x="124.4" y="205.4">APPROVED</text>
<text x="139" y="208.5">3</text>
<text x="139.9" y="205.4">TG</text>
<text x="146.3" y="205.4">11/21/2013</text>
<text x="191.1" y="208.5">2</text>
<text x="199.3" y="204.4">EDGES 0.005R OR CHAMFER MAX</text>
<text x="243.2" y="208.5">1</text>
<text x="248.3" y="205.6">SHEET 1 OF 1</text>
</g>
<g font-size="2.3" fill="#818181">
<text x="241.9" y="82.4">A</text>
<text x="40.8" y="89.8">SCALE 2 : 1</text>
<text x="41.7" y="87.7">DETAIL A</text>
</g>
<g font-size="1.7">
<text x="6.7" y="206.3" transform="rotate(-90 6.7 206.3)">PLOT DATE: 12/11/2013 10:32:40 AM</text>
<text x="172" y="205.4">THIRD ANGLE</text>
</g>
</svg>
